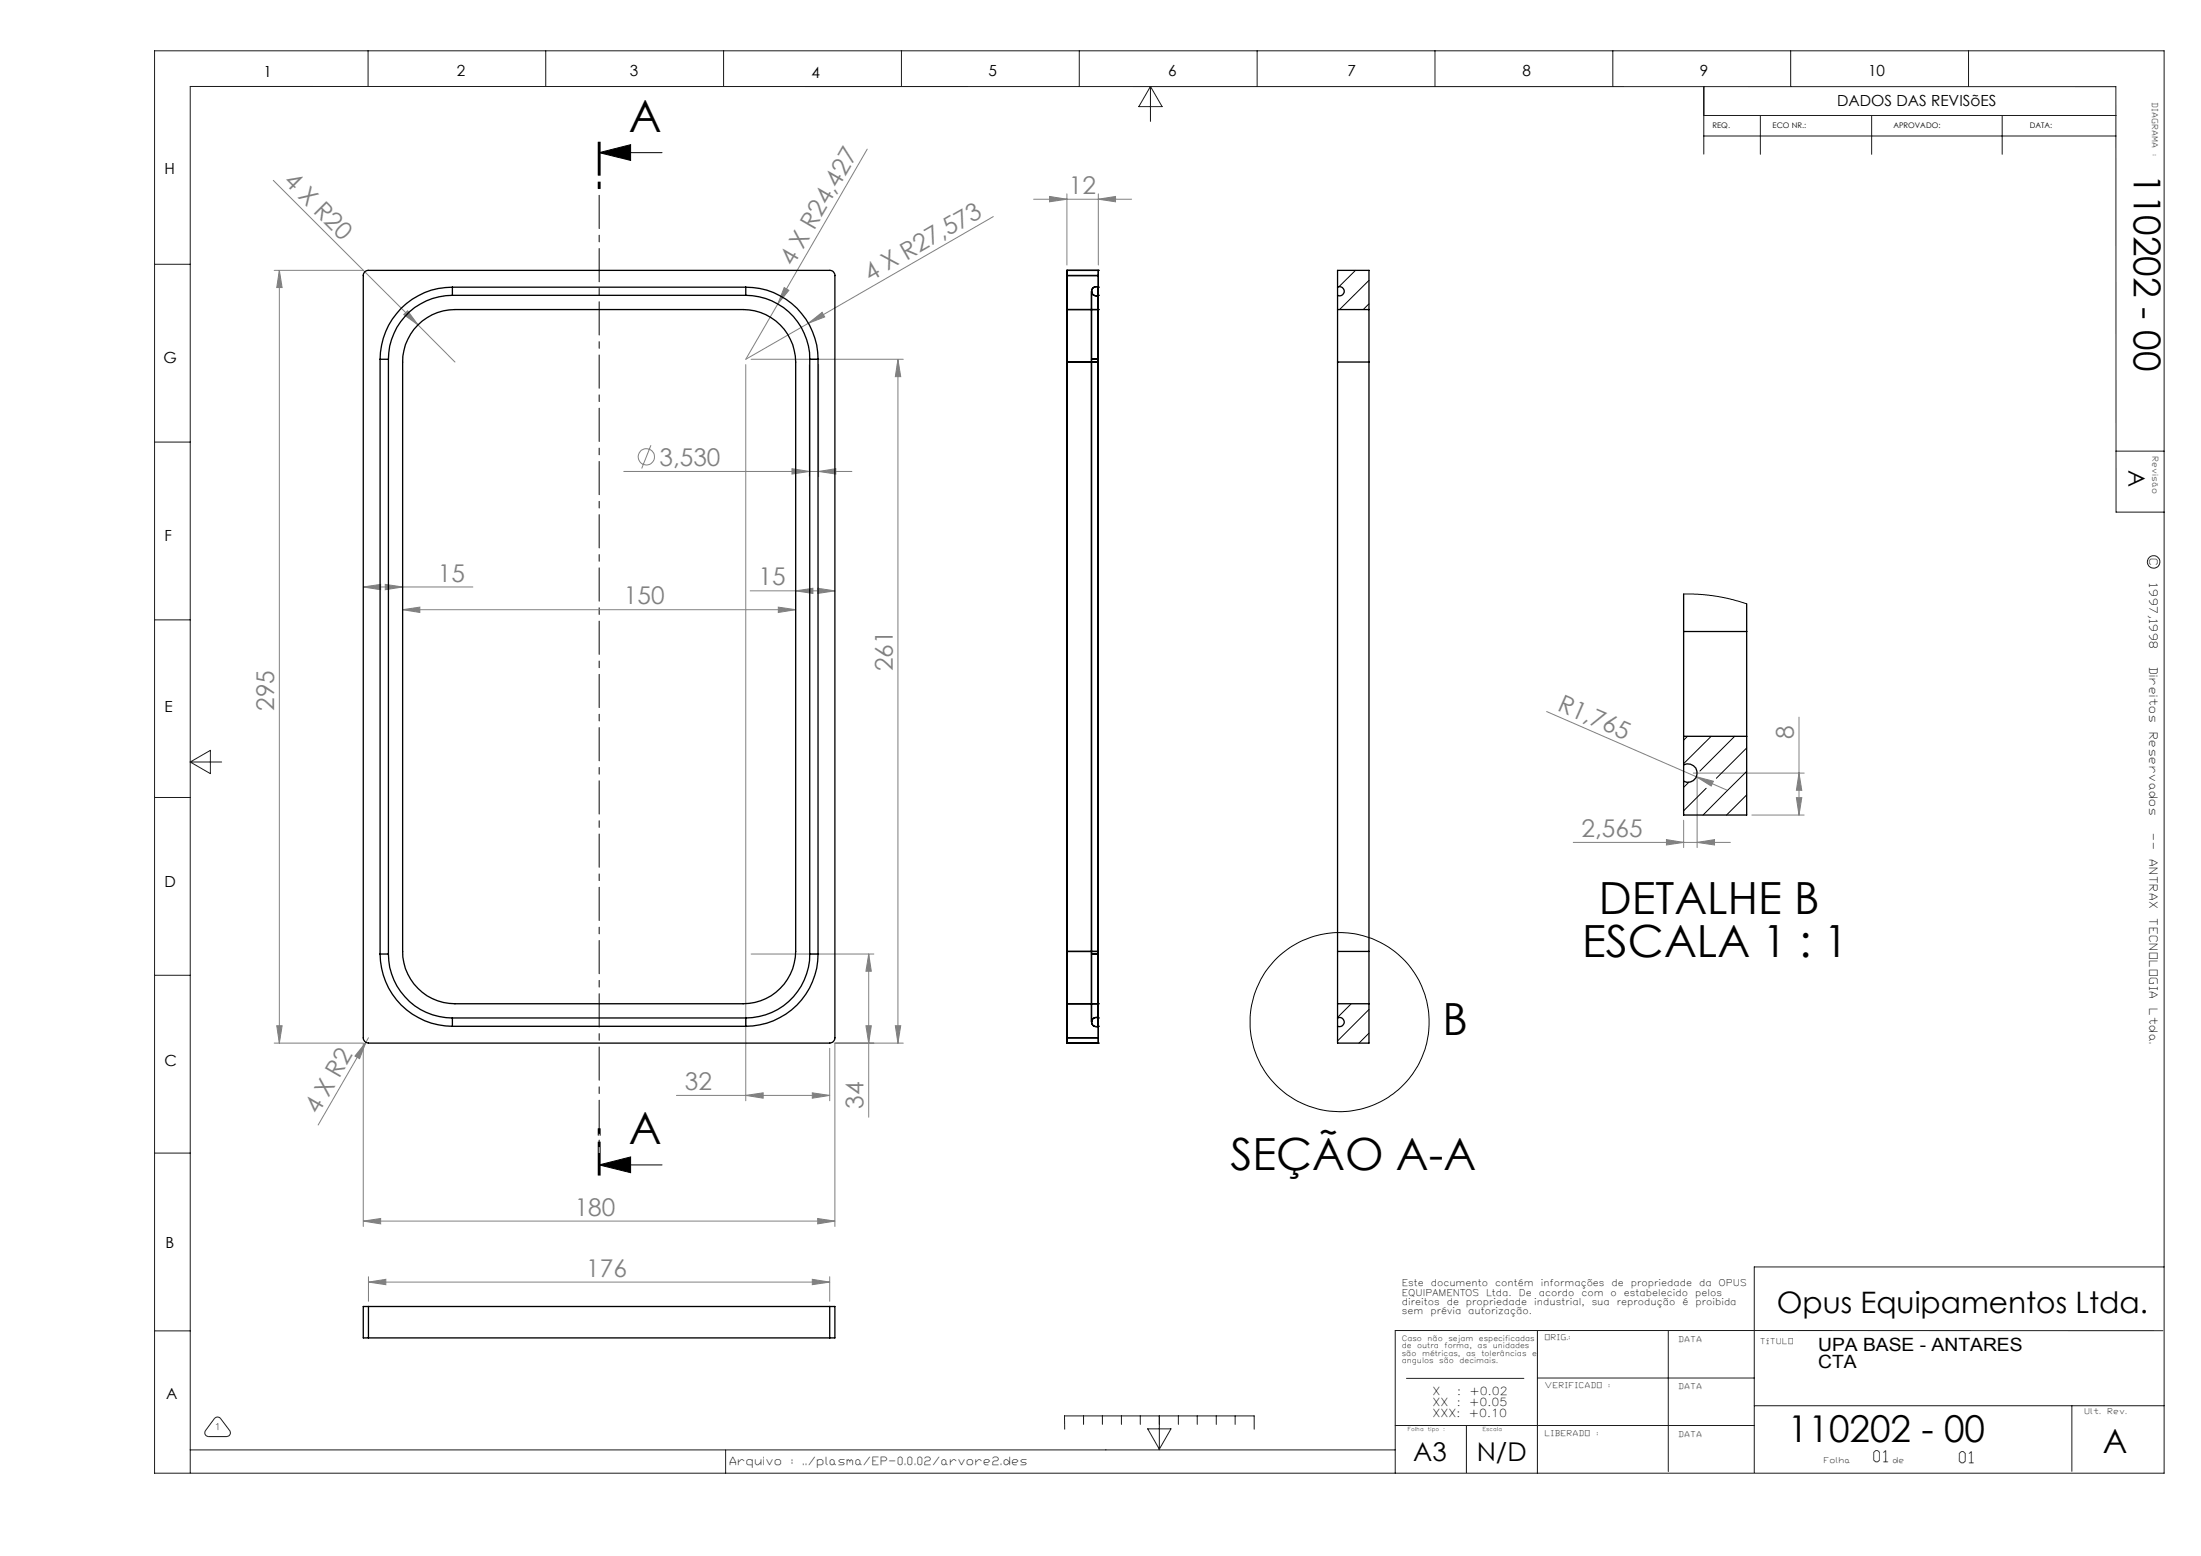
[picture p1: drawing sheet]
<svg xmlns="http://www.w3.org/2000/svg" width="420mm" height="297mm" viewBox="0 0 420 297" stroke-linecap="round" stroke-linejoin="round" font-family="sans-serif">
<g fill="none" stroke="#808080" stroke-width=".19">
<path d="M52.1 34.4l27.7 27.6M165.5 28.5l-17.1 29.5M197.2 38h18.7M200.3 37.5l3.3 .5-3.3 .5zM203.6 37v13.6M209.6 38l3.3-.5v1zM209.6 37v13.6M52.3 51.6h17M53.3 51.6l.5 3.3h-1zM53.3 51.6v147.5M148.4 58l-6.1 10.6 12-6.9M149.6 54.9l.9 .5-2.1 2.6z"/>
<path d="M189.5 41.3l-35.2 20.4M77 60l.8-.7 2 2.7zM79.8 62l7 7.1M142.3 69.6v140.5M143.3 68.6h29.1M154.3 61.7l2.6-2.1 .5 .9zM154.4 69.6v21.4M156.2 69.6v21.4M171.3 68.6l.6 3.3h-1zM171.3 68.6v130.5M119 90h43.6M124.2 85l-1.8 4.4"/>
<path d="M151.1 89.5l3.3 .5-3.3 .5zM156.2 90l3.3-.5v1zM69.3 112l3.3-.5v1.1zM69.3 112h20.9M73.5 111.5l3.3 .5-3.3 .6zM76.8 116.4l3.3-.5v1zM76.8 116.4h75M143.2 112.8h16.1M148.5 115.9l3.3 .5-3.3 .5zM151.8 112.8l3.3-.5v1zM156 112.3l3.3 .5-3.3 .5zM295.1 135.8l34.4 15"/>
<path d="M343.3 136.9v18.7M321.3 156.6v5.2M323.1 147.6h21.2M323.7 148.3l3.3 .8-.5 .9zM323.8 148.6v13.2M334.3 155.6h10M342.8 152.3h1l-.5 3.3zM343.3 147.6l.5 3.2h-1zM300.2 160.8h30M318 160.3l3.3 .5-3.3 .5zM323.8 160.8l3.4-.5v1zM52.3 199.1h17v35"/>
<path d="M52.8 195.8h1l-.5 3.3zM69.8 199l-1.2 3.1-.9-.5zM69.8 199l-9.1 15.7M70.3 198.1l-.5 .9M143.3 182.1h23.5M165.2 195.8h1.1l-.5 3.3zM165.8 182.1l.5 3.3h-1.1zM165.8 182.1v31.2M170.9 195.8h1l-.6 3.3zM172.4 199.1h-13.1v35M129.1 209.1h29.2M142.3 209.1l3.3-.5v1z"/>
<path d="M155 208.6l3.3 .5-3.3 .5zM158.3 200.1v10M69.3 233.1l3.3-.5v1zM69.3 233.1h90M156 232.6l3.3 .5-3.3 .5zM70.3 244.7l3.3-.5v1zM70.3 243.7v4.7M70.3 244.7h88M155 244.2l3.3 .5-3.3 .5zM158.3 243.7v4.7"/>
<circle cx="123.3" cy="87.2" r="1.55"/>
</g>
<g fill="none" stroke="#000" stroke-width=".19">
<path d="M114.3 29.1l6-1.5v3zM114.3 29.1h12M114.3 222.4l6-1.6v3zM114.3 222.4h12"/>
<circle cx="255.6" cy="195.1" r="17.1"/>
</g>
<g fill="none" stroke="#191924" stroke-width=".19">
<path d="M29.5 9.7h383.5v271.5h-383.5zM70.2 9.7v6.8M104.1 9.7v6.8M138.1 9.7v6.8M172 9.7v6.8M206 9.7v6.8M219.5 16.5v6.7M219.5 16.5l2.3 3.9h-4.5zM239.9 9.7v6.8M273.8 9.7v6.8M307.8 9.7v6.8M325.1 16.5v12.9"/>
<path d="M341.7 9.7v6.8M375.6 9.7v6.8M325.1 22h78.7M325.1 26h78.7M335.9 22v7.5M357.2 22v7.5M382.1 22v7.5M29.5 50.4h6.8M29.5 84.4h6.8M403.8 86.1h9.2M413 97.8h-9.2v-81.3h-367.5v264.6M29.5 118.3h6.8"/>
<path d="M29.5 152.2h6.8M36.3 145.4h6M36.3 145.4l3.8-2.2v4.5zM29.5 186.2h6.8M29.5 220.1h6.8M29.5 254h6.8M293.4 254v27.2M318.3 254v26.9M412.7 254h-146.5v27.2M413 241.8h-78.2v39.3M36.3 276.8h229.9M40.9 270.8a.74 .74 0 0 1 1.2 0l1.7 2.2a.72 .72 0 0 1 .1 .8 .72 .72 0 0 1-.6 .4h-3.5a.73 .73 0 0 1-.6-1.2z"/>
<path d="M138.5 276.8v4.4M203.2 272.8l-.1-2.5h36.2v2.5M206.8 270.3v1.6M210.4 270.3v1.6M214 270.3v1.6M217.6 270.3v1.6M219 272.7h4.4l-2.2 3.9zM221.2 270.3v6.4M224.9 270.3v1.6M228.5 270.3v1.6M232.1 270.3v1.6M235.7 270.3v1.6"/>
<path d="M266.2 272.1h68.6M268.4 263.1h22.4M279.8 272.1v9M293.4 263h41.4M334.8 268.3h78.2M395.4 268.3v12.5"/>
<circle cx="411" cy="107.2" r="1.19"/>
</g>
<path d="M114.2 27.1v10M114.3 27.1v197.2M114.5 27.1v10M114.2 224.3v-10M114.5 224.3v-10" fill="none" stroke="#000" stroke-width=".19" stroke-dasharray="6.3 1.3 1.3 1.3"/>
<path d="M114.3 29.1l6-1.5v3zM114.3 222.4l6-1.6v3z" fill="#000"/>
<g fill="#808080">
<path d="M77 60l.8-.7 2 2.7z"/>
<path d="M323.7 148.3l3.3 .8-.5 .9z"/>
<path d="M154.3 61.7l2.6-2.1 .5 .9z"/>
<path d="M149.6 54.9l.9 .5-2.1 2.6z"/>
<path d="M69.8 199l-1.2 3.1-.9-.5z"/>
<path d="M156.2 90l3.3-.5v1zM151.1 89.5l3.3 .5-3.3 .5zM155 208.6l3.3 .5-3.3 .5zM142.3 209.1l3.3-.5v1z"/>
<path d="M69.3 233.1l3.3-.5v1zM156 232.6l3.3 .5-3.3 .5zM69.3 112l3.3-.5v1.1zM73.5 111.5l3.3 .5-3.3 .6zM151.8 112.8l3.3-.5v1zM156 112.3l3.3 .5-3.3 .5zM76.8 116.4l3.3-.5v1zM148.5 115.9l3.3 .5-3.3 .5zM200.3 37.5l3.3 .5-3.3 .5zM209.6 38l3.3-.5v1zM70.3 244.7l3.3-.5v1zM155 244.2l3.3 .5-3.3 .5zM318 160.3l3.3 .5-3.3 .5zM323.8 160.8l3.4-.5v1z"/>
<path d="M170.9 195.8h1l-.6 3.3zM171.3 68.6l.6 3.3h-1zM165.2 195.8h1.1l-.5 3.3zM165.8 182.1l.5 3.3h-1.1z"/>
<path d="M53.3 51.6l.5 3.3h-1zM52.8 195.8h1l-.5 3.3zM343.3 147.6l.5 3.2h-1zM342.8 152.3h1l-.5 3.3z"/>
</g>
<g fill="none" stroke="#000" stroke-width=".25">
<path d="M69.6 51.9l.5-.3h88.2a.96 .96 0 0 1 1 1v145.5a1.02 1.02 0 0 1-1 1h-88a1.02 1.02 0 0 1-1-1v-145.7zM86.3 54.8a13.7 13.7 0 0 0-13.8 13.8M86.3 56.4a12.2 12.2 0 0 0-12.2 12.2M86.3 54.8v1.6M86.3 54.8h56M86.3 56.4h56M142.3 56.4a12.2 12.2 0 0 1 12.2 12.2M142.3 54.8a13.7 13.7 0 0 1 13.8 13.8M142.3 54.8v1.6M203.6 59.1v10h6v-10M203.6 51.6v1M203.6 59.1h.1"/>
<path d="M203.6 51.6h.1M203.6 51.6h6M203.6 59.1h6M203.6 52.6v145.5M203.6 52.6h6M208.3 55.6v139.5M209.6 56.4v12.2M209.6 51.6v1M209.6 54.8v13.8M209.6 54.8a.88 .88 0 0 0-1.3 .8 .88 .88 0 0 0 1.3 .8M209.6 56.4h.1M209.6 59.1h.1"/>
<path d="M209.6 51.6h.1M209.6 54.8h.1M209.6 52.6v145.5M255.2 54.8a.88 .88 0 0 1 1.3 .8 .88 .88 0 0 1-1.3 .8M255.2 59.1v10M255.2 54.8v1.6M255.2 54.8v-3.2h6v7.5M255.2 59.1h6M255.2 56.4v2.7M261.2 59.1v10M72.5 68.6h1.6M72.5 68.6v113.5"/>
<path d="M74.1 68.6v113.5M79.8 62a9.9 9.9 0 0 1 7-2.9h55a10.1 10.1 0 0 1 10 10v112.5a10.1 10.1 0 0 1-10 10h-55a10 10 0 0 1-10-10v-112.5a9.7 9.7 0 0 1 3-7.1zM154.5 68.6h1.6M154.5 68.6v113.5M156.1 68.6v113.5M208.3 68.6h1.3zM255.2 69.1h6M255.2 69.1v112.5M261.2 69.1v112.5M321.3 113.4v7.1M333.3 115.2v5.3M321.3 120.5v20"/>
<path d="M321.3 120.5h12M333.3 120.5v20M321.3 146a1.76 1.76 0 0 1 2.5 1.5 1.76 1.76 0 0 1-2.5 1.6M321.3 146v3.1M321.3 140.5v5.5M321.3 140.5h12M333.3 140.5v15.1h-12v-6.5M72.5 182.1a13.8 13.8 0 0 0 13.8 13.8M72.5 182.1h1.6M74.1 182.1a12.2 12.2 0 0 0 12.2 12.2M86.3 194.3v1.6M86.3 195.9h56"/>
<path d="M86.3 194.3h56M142.3 194.3v1.6M154.5 182.1a12.2 12.2 0 0 1-12.2 12.2M154.5 182.1h1.6M156.1 182.1a13.8 13.8 0 0 1-13.8 13.8M203.6 191.6v-10h6v10M203.6 198.1v1M203.6 191.6h.1M203.6 199.1h.1M203.6 199.1h6M203.6 191.6h6M203.6 198.1h6"/>
<path d="M208.3 182.1h1.3zM209.6 182.1v12.2M209.6 198.1v1M209.6 182.1v13.8M209.6 194.3a.89 .89 0 0 0-1.3 .8 .89 .89 0 0 0 1.3 .8M209.6 194.3h.1M209.6 191.6h.1M209.6 199.1h.1M209.6 195.9h.1M255.2 194.3a.89 .89 0 0 1 1.3 .8 .89 .89 0 0 1-1.3 .8M255.2 181.6v10M255.2 194.3v1.6"/>
<path d="M255.2 191.6h6M255.2 181.6h6M255.2 191.6v2.7M261.2 181.6v10M261.2 191.6v7.5h-6v-3.2M70.3 249.4h-1v6h1M70.3 249.4v6M70.3 255.4h88M70.3 249.4h88M158.3 249.4h1v6h-1M158.3 249.4v6"/>
</g>
<g fill="none" stroke="#000" stroke-width=".19">
<path d="M258.7 51.6l-3.2 3.1M261.2 53.5l-5.6 5.6M261.2 58l-1.1 1.1M321.3 113.4h2.7l4 .5 2.6 .5 2.7 .8M322 140.5l-.7 .8M322.3 149.3l-1 1M325.6 150.5l-4.3 4.3M326.5 140.5l-5.2 5.3M329.3 151.2l-4.3 4.4M331 140.5l-6.6 6.7M333.3 142.8l-5.8 5.8M333.3 147.2l-3.9 4"/>
<path d="M333.3 151.7l-3.8 3.9M257.8 191.6l-2.6 2.6M261.2 192.7l-6 6M261.2 197.2l-1.9 1.9"/>
</g>
<g font-size="8.5">
<text x="120" y="25.2">A</text>
<text x="305.1" y="174.4">DETALHE B</text>
<text x="301.9" y="182.6">ESCALA 1 : 1</text>
<text x="275.3" y="197.5">B</text>
<text x="120" y="218.5">A</text>
<text x="234.8" y="223.4">SEÇÃO A-A</text>
</g>
<g font-size="7.1">
<text x="407.2" y="33.2" transform="rotate(90 407.2 33.2)">110202 - 00</text>
<text x="341.2" y="275.3">110202 - 00</text>
</g>
<text font-size="6.3" x="401.3" y="277.4">A</text>
<text font-size="5.6" x="339.1" y="250.7">Opus Equipamentos Ltda.</text>
<g font-size="4.9">
<text x="269.7" y="278.9">A3</text>
<text x="281.8" y="278.9">N/D</text>
</g>
<g font-size="4.7" fill="#808080">
<text x="54" y="34.8" transform="rotate(45 54 34.8)">4 X R20</text>
<text x="204" y="37">12</text>
<text x="151.3" y="51" transform="rotate(-60 151.3 51)">4 X R24,427</text>
<text x="166" y="53.7" transform="rotate(-30 166 53.7)">4 X R27,573</text>
<text x="125.8" y="88.9">3,530</text>
<text x="83.6" y="111">15</text>
<text x="144.8" y="111.7">15</text>
<text x="119.1" y="115.4">150</text>
<text x="170.4" y="128.1" transform="rotate(-90 170.4 128.1)">261</text>
<text x="52.3" y="135.7" transform="rotate(-90 52.3 135.7)">295</text>
<text x="297" y="135.5" transform="rotate(24 297 135.5)">R1,765</text>
<text x="342.3" y="141" transform="rotate(-90 342.3 141)">8</text>
<text x="301.8" y="159.7">2,565</text>
<text x="130.7" y="208.1">32</text>
<text x="60.7" y="212.9" transform="rotate(-60 60.7 212.9)">4 X R2</text>
<text x="164.8" y="211.6" transform="rotate(-90 164.8 211.6)">34</text>
<text x="109.7" y="232.1">180</text>
<text x="111.9" y="243.7">176</text>
</g>
<text font-size="4.4" x="406.2" y="89.7" transform="rotate(90 406.2 89.7)">A</text>
<g font-size="3.5">
<text x="346.9" y="257.8">UPA BASE - ANTARES</text>
<text x="346.9" y="261.1">CTA</text>
</g>
<g font-size="3">
<text x="357.6" y="279.1">01</text>
<text x="373.9" y="279.2">01</text>
</g>
<g font-size="2.9">
<text x="50.3" y="14.7">1</text>
<text x="87.2" y="14.6">2</text>
<text x="120.2" y="14.6">3</text>
<text x="154.8" y="15">4</text>
<text x="188.7" y="14.6">5</text>
<text x="222.9" y="14.6">6</text>
<text x="257.1" y="14.6">7</text>
<text x="290.5" y="14.6">8</text>
<text x="324.4" y="14.6">9</text>
<text x="356.5" y="14.4">10</text>
<text x="350.6" y="20.3">DADOS DAS REVISõES</text>
<text x="31.4" y="33.1">H</text>
<text x="31.2" y="69.4">G</text>
<text x="31.4" y="103.3">F</text>
<text x="31.4" y="135.8">E</text>
<text x="31.4" y="169.4">D</text>
<text x="31.4" y="203.4">C</text>
<text x="31.6" y="238.2">B</text>
<text x="31.7" y="267">A</text>
</g>
<g font-size="2.1">
<text x="410.2" y="106.7" transform="rotate(90 410.2 106.7)">C</text>
<text x="410.2" y="111.6" transform="rotate(90 410.2 111.6)">1997,1998</text>
<text x="410.2" y="127.5" transform="rotate(90 410.2 127.5)">Direitos</text>
<text x="410.2" y="139.9" transform="rotate(90 410.2 139.9)">Reservados</text>
<text x="410.2" y="159.3" transform="rotate(90 410.2 159.3)">--</text>
<text x="410.2" y="164.1" transform="rotate(90 410.2 164.1)">ANTRAX</text>
<text x="410.2" y="175.4" transform="rotate(90 410.2 175.4)">TECNOLOGIA</text>
<text x="410.2" y="192.7" transform="rotate(90 410.2 192.7)">Ltda.</text>
<text x="273.3" y="266.3">X</text>
<text x="273.3" y="268.4">XX</text>
<text x="278" y="268.4">:</text>
<text x="278.1" y="266.3">:</text>
<text x="280.3" y="268.4">+0.05</text>
<text x="280.4" y="266.3">+0.02</text>
<text x="273.3" y="270.5">XXX:</text>
<text x="280.3" y="270.5">+0.10</text>
<text x="139.3" y="279.7">Arquivo</text>
<text x="151.2" y="279.7">:</text>
<text x="153.3" y="279.7">../plasma/EP-0.0.02/arvore2.des</text>
</g>
<g font-size="1.8">
<text x="267.5" y="245.6">Este</text>
<text x="273" y="245.6">documento</text>
<text x="285.3" y="245.6">contém</text>
<text x="294" y="245.6">informações</text>
<text x="307.5" y="245.6">de</text>
<text x="311.2" y="245.6">propriedade</text>
<text x="324.2" y="245.6">da</text>
<text x="328" y="245.6">OPUS</text>
<text x="267.5" y="247.3">EQUIPAMENTOS</text>
<text x="267.5" y="249.1">direitos</text>
<text x="267.5" y="250.8">sem</text>
<text x="273" y="250.8">prévia</text>
<text x="276.1" y="249.1">de</text>
<text x="279.7" y="249.1">propriedade</text>
<text x="280.2" y="250.8">autorização.</text>
<text x="283.6" y="247.3">Ltda.</text>
<text x="289.8" y="247.3">De</text>
<text x="292.7" y="249.1">industrial,</text>
<text x="293.6" y="247.3">acordo</text>
<text x="301.8" y="247.3">com</text>
<text x="303.7" y="249.1">sua</text>
<text x="307.4" y="247.3">o</text>
<text x="308.5" y="249.1">reprodução</text>
<text x="309.9" y="247.3">estabelecido</text>
<text x="321" y="249.1">é</text>
<text x="323.5" y="247.3">pelos</text>
<text x="323.5" y="249.1">proibida</text>
</g>
<text font-size="1.7" x="40.9" y="273">1</text>
<g font-size="1.5">
<text x="410.7" y="19.7" transform="rotate(90 410.7 19.7)">DIAGRAMA</text>
<text x="326.8" y="24.4">REQ.</text>
<text x="338.3" y="24.4">ECO NR.:</text>
<text x="361.3" y="24.4">APROVADO:</text>
<text x="387.3" y="24.4">DATA:</text>
<text x="410.7" y="29.6" transform="rotate(90 410.7 29.6)">:</text>
<text x="410.7" y="87.3" transform="rotate(90 410.7 87.3)">Revisão</text>
<text x="294.9" y="255.8">ORIG.:</text>
<text x="320.4" y="256.1">DATA</text>
<text x="336" y="256.6">TÍTULO</text>
<text x="294.9" y="265">VERIFICADO</text>
<text x="307.1" y="265">:</text>
<text x="320.4" y="265.2">DATA</text>
<text x="397.9" y="270">Ult.</text>
<text x="402.3" y="270">Rev.</text>
<text x="294.9" y="274">LIBERADO</text>
<text x="304.8" y="274">:</text>
<text x="320.4" y="274.2">DATA</text>
<text x="348.2" y="279.2">Folha</text>
<text x="361.3" y="279.2">de</text>
</g>
<g font-size="1.4">
<text x="267.5" y="256">Caso</text>
<text x="267.5" y="257.4">de</text>
<text x="270.4" y="257.4">outra</text>
<text x="272.4" y="256">não</text>
<text x="275.7" y="257.4">forma,</text>
<text x="276.4" y="256">sejam</text>
<text x="282" y="257.4">as</text>
<text x="282.2" y="256">especificadas</text>
<text x="284.9" y="257.4">unidades</text>
<text x="267.5" y="258.8">são</text>
<text x="267.5" y="260.2">angulos</text>
<text x="271.4" y="258.8">métricas,</text>
<text x="274.7" y="260.2">são</text>
<text x="278.5" y="260.2">decimais.</text>
<text x="279.8" y="258.8">as</text>
<text x="282.7" y="258.8">tolerâncias</text>
<text x="292.4" y="258.8">e</text>
</g>
<g font-size="1">
<text x="268.6" y="273.1">Folha</text>
<text x="272.5" y="273.1">tipo</text>
<text x="275.4" y="273.1">:</text>
<text x="282.9" y="273.1">Escala</text>
</g>
</svg>
